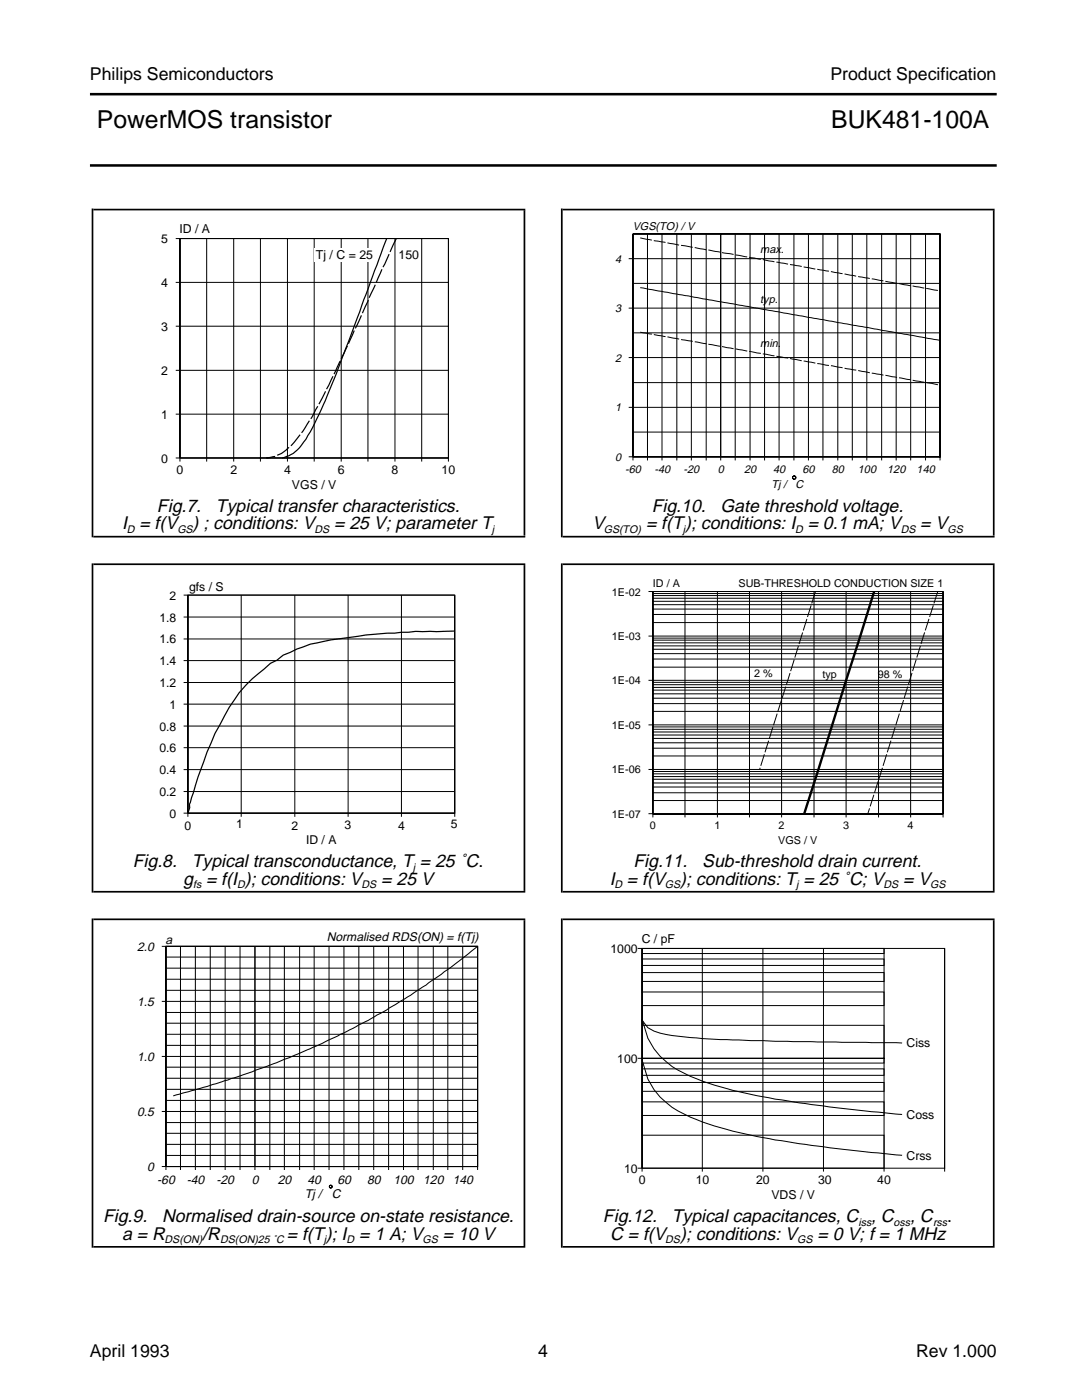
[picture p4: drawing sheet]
<svg xmlns="http://www.w3.org/2000/svg" width="216mm" height="279mm" viewBox="0 0 216 279" stroke-linecap="round" stroke-linejoin="round" font-family="sans-serif">
<g fill="none" stroke="#000" stroke-width=".2">
<path d="M35.1 47.6h54.4v44.5M35.1 56.4h54.4M35.9 47.6h53.6v43.8h-53.6zM35.9 47.6v44.5M41.2 47.6v44.5M46.6 47.6v44.5M52 47.6v44.5M57.4 47.6v44.5M62.7 47.6v44.5M68.1 47.6v44.5M73.4 47.6v44.5M78.8 47.6v44.5"/>
<path d="M84.1 47.6v44.5M35.1 65.1h54.4M35.1 73.9h54.4M35.1 82.7h54.4M35.1 91.4h54.4M53.2 91.4h.1"/>
</g>
<path d="M77.1 47.7l-10 27-3 7.1a28.4 28.4 0 0 1-4.8 8l-.8 .7-2.2 .9" fill="none" stroke="#000" stroke-width=".24"/>
<path d="M79.1 47.7l-8.4 18.2a190.5 190.5 0 0 1-9 18.1 24.4 24.4 0 0 1-4.6 5.8l-.9 .7-1.3 .6-1.7 .3" fill="none" stroke="#000" stroke-width=".24" stroke-dasharray="2.9 .5" stroke-linecap="butt"/>
<g fill="#fff">
<path d="M62.7 49.6h12v2.7h-12z" fill-rule="evenodd"/>
<path d="M73.7 44.2h15.8v2.5h-15.8z" fill-rule="evenodd"/>
</g>
<g fill="none" stroke="#000" stroke-width=".2">
<path d="M125.4 51.6h62.2M126.3 46.7h61.3v44.5h-61.3zM126.3 46.7v45.2M126.3 46.7h61.3v45.2M126.3 56.6h61.3M127.7 57.4l59.9 10.5M129.2 46.7v45.2M132.1 46.7v45.2M135.1 46.7v45.2M138 46.7v45.2M140.9 46.7v45.2M143.8 46.7v45.2"/>
<path d="M146.7 46.7v45.2M149.7 46.7v45.2M152.6 46.7v45.2M155.5 46.7v45.2M158.4 46.7v45.2M161.3 46.7v45.2M164.2 46.7v45.2M167.2 46.7v45.2M170.1 46.7v45.2M173 46.7v45.2M175.9 46.7v45.2M178.8 46.7v45.2"/>
<path d="M181.7 46.7v45.2M184.7 46.7v45.2M125.4 61.5h62.2M125.4 71.4h62.2M126.3 66.4h61.3M126.3 76.4h61.3M125.4 81.3h62.2M125.4 91.2h62.2M126.3 86.2h61.3M36.6 118.8h54.1v44.2M37.5 118.8h53.2v43.5h-53.2zM37.5 118.8v44.2"/>
<path d="M48.1 118.8v44.2M58.8 118.8v44.2M69.5 118.8v44.2M80.1 118.8v44.2M36.6 123.1h54.1M36.6 127.5h54.1M36.6 131.8h54.1M36.6 136.2h54.1M36.6 140.5h54.1M36.6 144.9h54.1M36.6 149.2h54.1M36.6 153.6h54.1"/>
<path d="M36.6 158h54.1M36.6 162.3h54.1M37.5 162.3h.1"/>
<circle cx="158.5" cy="95.3" r=".33"/>
</g>
<path d="M127.7 47.5l59.9 10.6M127.7 66.3l59.9 10.5" fill="none" stroke="#000" stroke-width=".2" stroke-dasharray="2.4 .4" stroke-linecap="butt"/>
<path d="M90.7 125.9l-3.5 .2a114.3 114.3 0 0 0-25.3 2.5l-2.6 .9-2.8 1.2-1.3 1.1-1.2 .6-1.3 1.1a26.6 26.6 0 0 0-8.8 11.2 61.7 61.7 0 0 0-4.9 12l-1.2 3.8 .1 .7-.4 1.1" fill="none" stroke="#000" stroke-width=".24"/>
<path d="M74.6 115.1h16.1v3.1h-16.1z" fill-rule="evenodd" fill="#fff"/>
<g fill="none" stroke="#000" stroke-width=".2">
<path d="M129.4 118h58.8v45.1M130.3 118h57.9v44.4h-57.9zM130.3 118v45.1M130.3 119.4h57.9M130.3 118.9h57.9M130.3 118.5h57.9M136.7 118v45.1M143.1 118v45.1M149.6 118v45.1M156 118v45.1M162.4 118v45.1M168.8 118v45.1"/>
<path d="M175.3 118v45.1M181.7 118v45.1M129.4 126.9h58.8M129.4 135.8h58.8M130.3 139.3h57.9M130.3 138.5h57.9M130.3 137.7h57.9M130.3 137.2h57.9M130.3 136.6h57.9M130.3 136.2h57.9M130.3 133.1h57.9M130.3 131.5h57.9"/>
<path d="M130.3 130.4h57.9M130.3 129.6h57.9M130.3 128.9h57.9M130.3 128.3h57.9M130.3 127.8h57.9M130.3 127.3h57.9M130.3 124.2h57.9M130.3 122.6h57.9M130.3 121.6h57.9M130.3 120.7h57.9M130.3 120h57.9M129.4 144.7h58.8"/>
<path d="M129.4 153.6h58.8M130.3 159.8h57.9M130.3 158.2h57.9M130.3 157.1h57.9M130.3 156.3h57.9M130.3 155.5h57.9M130.3 155h57.9M130.3 154.4h57.9M130.3 154h57.9M130.3 150.9h57.9M130.3 149.3h57.9M130.3 148.2h57.9"/>
<path d="M130.3 147.4h57.9M130.3 146.7h57.9M130.3 146.1h57.9M130.3 145.5h57.9M130.3 145.1h57.9M130.3 142h57.9M130.3 140.4h57.9M129.4 162.4h.9M130.3 162.5h.1M130.3 162.5h57.9M147.7 162.5h.1M157.9 162.5h.1"/>
<path d="M165.1 162.5h.1M170.8 162.5h.1M175.4 162.5h.1M179.2 162.5h.1M182.6 162.5h.1M185.5 162.5h.1M32.3 188.9h63v44.6M32.3 199.8h63M33.1 188.9h62.2v43.9h-62.2zM33.1 188.9v44.6M33.1 191h62.2M33.1 193.2h62.2"/>
<path d="M33.1 195.4h62.2M33.1 197.6h62.2M36 188.9v44.6M39 188.9v44.6M42 188.9v44.6M44.9 188.9v44.6M47.9 188.9v44.6M50.9 188.9v44.6M53.8 188.9v44.6M56.7 188.9v44.6M59.8 188.9v44.6M62.7 188.9v44.6"/>
<path d="M65.7 188.9v44.6M68.6 188.9v44.6M71.6 188.9v44.6M74.6 188.9v44.6M77.5 188.9v44.6M80.5 188.9v44.6M83.4 188.9v44.6M86.5 188.9v44.6M89.4 188.9v44.6M92.3 188.9v44.6M127.2 189.3h.9M128.1 189.3h60.4v43.8h-60.4z"/>
<path d="M128.1 189.3h48.3v1h-48.3v1.1h48.3v1.3h-48.3v1.4h48.3v1.8h-48.3v2.1h48.3v2.7h-48.3v3.9h48.3v6.6h-48.3h48.3v1h-48.3v1.1h48.3v1.3h-48.3v1.4h48.3v1.8h-48.3v2.1h48.3v2.7h-48.3v4h48.3v6.5h-49.2M128.1 189.3v44.5M140.1 189.3v44.5M152.2 189.3v44.5M164.3 189.3v44.5M176.4 189.3v44.5M188.5 189.3v44.5M32.3 210.8h63M33.1 202.1h62.2M33.1 204.2h62.2M33.1 206.4h62.2M33.1 208.6h62.2"/>
<path d="M33.1 213h62.2M33.1 215.2h62.2M33.1 217.4h62.2M33.1 219.6h62.2M127.2 211.2h.9M128.1 203.6l1.2 1.5a11.6 11.6 0 0 0 4.8 1.6 152.5 152.5 0 0 0 18.1 1l6.1 .2 21.7 .3M128.1 203.4a14.7 14.7 0 0 0 9.7 11.4 74 74 0 0 0 15.6 4.3l6.1 1 6 .8 14.5 1.5M128.1 211.5a14.7 14.7 0 0 0 9.7 11.5 74 74 0 0 0 15.6 4.2 299.6 299.6 0 0 0 26.6 3.4M32.3 221.8h63M32.3 232.8h63M33.1 224h62.2M33.1 226.2h62.2"/>
<path d="M33.1 228.4h62.2M33.1 230.6h62.2"/>
<circle cx="66" cy="236.8" r=".28"/>
</g>
<path d="M174.4 118l-13.9 44.4" fill="none" stroke="#000" stroke-width=".47"/>
<path d="M162.7 118.1l-11.1 35.5M187.1 118.1l-14 44.4" fill="none" stroke="#000" stroke-width=".2" stroke-dasharray="2.4 .4" stroke-linecap="butt"/>
<path d="M95.3 188.9a161.1 161.1 0 0 1-15.8 11.2 160 160 0 0 1-43.1 18.1l-1.8 .5" fill="none" stroke="#000" stroke-width=".21"/>
<path d="M172.3 186.2h16.1v2.6h-16.1z" fill-rule="evenodd" fill="#fff"/>
<path d="M18.6 41.8h86.2M112.3 41.8h86.2M18.6 112.6h86.2M18.6 107.1h86.2M112.3 112.6h86.2M112.3 107.1h86.2M18.6 178h86.2M112.3 178h86.2M18.6 183.5h86.2M112.3 183.5h86.2M18.6 248.8h86.2M112.3 248.8h86.2" fill="none" stroke="#000" stroke-width=".34"/>
<path d="M104.5 145.3h.3M198.1 145.3h.4M104.5 216.2h.3M198.1 216.2h.4" fill="none" stroke="#000" stroke-width="65" stroke-linecap="butt"/>
<path d="M18.3 145.3h.3M111.9 145.3h.4M18.3 216.2h.3M111.9 216.2h.4" fill="none" stroke="#000" stroke-width="65.7" stroke-linecap="butt"/>
<path d="M104.5 74.4h.3M198.1 74.4h.4" fill="none" stroke="#000" stroke-width="64.9" stroke-linecap="butt"/>
<path d="M18.3 74.4h.3M111.9 74.4h.4" fill="none" stroke="#000" stroke-width="65.6" stroke-linecap="butt"/>
<path d="M17.9 18.8h181M17.9 33h181" fill="none" stroke="#000" stroke-width=".51"/>
<g font-size="4.9">
<text x="19.3" y="25.5">PowerMOS transistor</text>
<text x="165.9" y="25.5">BUK481-100A</text>
</g>
<g font-size="3.6">
<text x="24.4" y="105.7">I = f(V</text>
<text x="31.3" y="102.2">Fig.7.</text>
<text x="38.4" y="105.7">) ; conditions: V</text>
<text x="43.1" y="102.2">Typical transfer characteristics.</text>
<text x="66.7" y="105.7">= 25 V; parameter T</text>
<text x="118.2" y="105.7">V</text>
<text x="128.9" y="105.7">= f(T); conditions: I = 0.1 mA; V</text>
<text x="130.1" y="102.2">Fig.10.</text>
<text x="143.8" y="102.2">Gate threshold voltage.</text>
<text x="183.6" y="105.7">= V</text>
<text x="26.5" y="173.1">Fig.8.</text>
<text x="38.3" y="173.1">Typical transconductance, T = 25 ˚C.</text>
<text x="126.4" y="173.1">Fig.11.</text>
<text x="140.1" y="173.1">Sub-threshold drain current.</text>
<text x="36.6" y="176.5">g</text>
<text x="41.1" y="176.5">= f(I ); conditions: V</text>
<text x="76.1" y="176.5">= 25 V</text>
<text x="121.7" y="176.5">I = f(V</text>
<text x="135.7" y="176.5">); conditions: T = 25 ˚C; V</text>
<text x="180.2" y="176.5">= V</text>
<text x="20.6" y="243.8">Fig.9.</text>
<text x="32.3" y="243.8">Normalised drain-source on-state resistance.</text>
<text x="120.3" y="243.8">Fig.12.</text>
<text x="134" y="243.8">Typical capacitances, C</text>
<text x="173.8" y="243.8">, C</text>
<text x="181.6" y="243.8">, C</text>
<text x="24.4" y="247.4">a = R</text>
<text x="40.4" y="247.4">/R</text>
<text x="57.2" y="247.4">= f(T); I</text>
<text x="71.7" y="247.4">= 1 A; V</text>
<text x="88.4" y="247.4">= 10 V</text>
<text x="121.8" y="247.4">C = f(V</text>
<text x="135.7" y="247.4">); conditions: V</text>
<text x="163.1" y="247.4">= 0 V; f = 1 MHz</text>
</g>
<g font-size="3.5">
<text x="17.9" y="16">Philips Semiconductors</text>
<text x="165.7" y="16">Product Specification</text>
<text x="189" y="243.8">.</text>
<text x="17.9" y="270.8">April 1993</text>
<text x="107.4" y="270.8">4</text>
<text x="182.8" y="270.8">Rev 1.000</text>
</g>
<g font-size="2.5">
<text x="35.8" y="46.6">ID / A</text>
<text x="32.2" y="48.5">5</text>
<text x="63.1" y="51.6">Tj / C = 25</text>
<text x="79.5" y="51.8">150</text>
<text x="32.2" y="57.3">4</text>
<text x="32.2" y="66">3</text>
<text x="32.2" y="74.8">2</text>
<text x="32.2" y="83.6">1</text>
<text x="32.2" y="92.3">0</text>
<text x="35.2" y="94.7">0</text>
<text x="46" y="94.7">2</text>
<text x="56.7" y="94.7">4</text>
<text x="67.4" y="94.7">6</text>
<text x="78.2" y="94.7">8</text>
<text x="88.1" y="94.7">10</text>
<text x="58.3" y="97.5">VGS / V</text>
<text x="27.4" y="189.8">2.0</text>
<text x="33" y="188.4">a</text>
<text x="65.2" y="187.7">Normalised RDS(ON) = f(Tj)</text>
<text x="27.4" y="200.7">1.5</text>
<text x="27.4" y="211.7">1.0</text>
<text x="27.4" y="222.7">0.5</text>
<text x="29.4" y="233.7">0</text>
<text x="31.4" y="236.2">-60</text>
<text x="37.3" y="236.2">-40</text>
<text x="43.2" y="236.2">-20</text>
<text x="50.2" y="236.2">0</text>
<text x="55.4" y="236.2">20</text>
<text x="60.8" y="239.1">Tj /</text>
<text x="61.4" y="236.2">40</text>
<text x="66.2" y="239.1">C</text>
<text x="67.3" y="236.2">60</text>
<text x="73.3" y="236.2">80</text>
<text x="78.5" y="236.2">100</text>
<text x="84.5" y="236.2">120</text>
<text x="90.3" y="236.2">140</text>
</g>
<g font-size="2.4">
<text x="33.8" y="119.7">2</text>
<text x="37.7" y="117.9">gfs / S</text>
<text x="31.8" y="124">1.8</text>
<text x="31.8" y="128.4">1.6</text>
<text x="31.8" y="132.7">1.4</text>
<text x="31.8" y="137.1">1.2</text>
<text x="33.8" y="141.4">1</text>
<text x="31.8" y="145.8">0.8</text>
<text x="31.8" y="150.1">0.6</text>
<text x="31.8" y="154.5">0.4</text>
<text x="31.8" y="158.9">0.2</text>
<text x="33.8" y="163.2">0</text>
<text x="36.8" y="165.6">0</text>
<text x="47.2" y="165.2">1</text>
<text x="58.2" y="165.6">2</text>
<text x="68.7" y="165.4">3</text>
<text x="79.4" y="165.6">4</text>
<text x="89.9" y="165.2">5</text>
<text x="61.1" y="168.4">ID / A</text>
<text x="121.8" y="190.2">1000</text>
<text x="128.1" y="188.2">C / pF</text>
<text x="180.9" y="209">Ciss</text>
<text x="123.2" y="212.1">100</text>
<text x="180.9" y="223.3">Coss</text>
<text x="180.9" y="231.5">Crss</text>
<text x="124.5" y="234.1">10</text>
<text x="127.4" y="236.4">0</text>
<text x="138.8" y="236.3">10</text>
<text x="150.9" y="236.4">20</text>
<text x="153.9" y="239.2">VDS / V</text>
<text x="163.2" y="236.4">30</text>
<text x="175" y="236.4">40</text>
</g>
<g font-size="2.2">
<text x="126.2" y="45.9">VGS(TO) / V</text>
<text x="122.8" y="52.4">4</text>
<text x="151.7" y="50.5">max.</text>
<text x="122.8" y="62.3">3</text>
<text x="151.7" y="60.4">typ.</text>
<text x="151.7" y="69.3">min.</text>
<text x="122.8" y="72.2">2</text>
<text x="122.8" y="82.1">1</text>
<text x="122.8" y="92">0</text>
<text x="124.7" y="94.4">-60</text>
<text x="130.6" y="94.4">-40</text>
<text x="136.4" y="94.4">-20</text>
<text x="143.2" y="94.4">0</text>
<text x="148.5" y="94.4">20</text>
<text x="154.3" y="94.4">40</text>
<text x="160.1" y="94.4">60</text>
<text x="166" y="94.4">80</text>
<text x="171.2" y="94.4">100</text>
<text x="177" y="94.4">120</text>
<text x="182.9" y="94.4">140</text>
<text x="153.9" y="97.4">Tj /</text>
<text x="158.8" y="97.4">C</text>
<text x="25.3" y="106.4">D</text>
<text x="35.4" y="106.4">GS</text>
<text x="62.7" y="106.4">DS</text>
<text x="98.1" y="106.4">j</text>
<text x="120.5" y="106.4">GS(TO)</text>
<text x="136.2" y="106.4">j</text>
<text x="158.7" y="106.4">D</text>
<text x="179.7" y="106.4">DS</text>
<text x="189.1" y="106.4">GS</text>
<text x="122.1" y="118.9">1E-02</text>
<text x="130.3" y="117.2">ID / A</text>
<text x="147.4" y="117.1">SUB-THRESHOLD CONDUCTION SIZE 1</text>
<text x="122.1" y="127.7">1E-03</text>
<text x="122.1" y="136.6">1E-04</text>
<text x="150.5" y="135.1">2 %</text>
<text x="164.1" y="135.2">typ</text>
<text x="175.2" y="135.4">98 %</text>
<text x="122.1" y="145.5">1E-05</text>
<text x="122.1" y="154.4">1E-06</text>
<text x="122.1" y="163.2">1E-07</text>
<text x="129.7" y="165.5">0</text>
<text x="142.5" y="165.5">1</text>
<text x="155.3" y="165.5">2</text>
<text x="168.2" y="165.5">3</text>
<text x="181.1" y="165.5">4</text>
<text x="82.4" y="173.7">j</text>
<text x="155.3" y="168.4">VGS / V</text>
<text x="38.5" y="177.3">fs</text>
<text x="47.3" y="177.3">D</text>
<text x="72.1" y="177.3">DS</text>
<text x="122.6" y="177.3">D</text>
<text x="132.7" y="177.3">GS</text>
<text x="158.8" y="177.3">j</text>
<text x="176.3" y="177.3">DS</text>
<text x="185.6" y="177.3">GS</text>
<text x="171.3" y="244.6">iss</text>
<text x="178.3" y="244.6">oss</text>
<text x="186.2" y="244.6">rss</text>
<text x="32.9" y="248.1">DS(ON)</text>
<text x="43.9" y="248.1">DS(ON)25 ˚C</text>
<text x="64.6" y="248.1">j</text>
<text x="69.2" y="248.1">D</text>
<text x="84.3" y="248.1">GS</text>
<text x="132.8" y="248.1">DS</text>
<text x="159.1" y="248.1">GS</text>
</g>
</svg>
